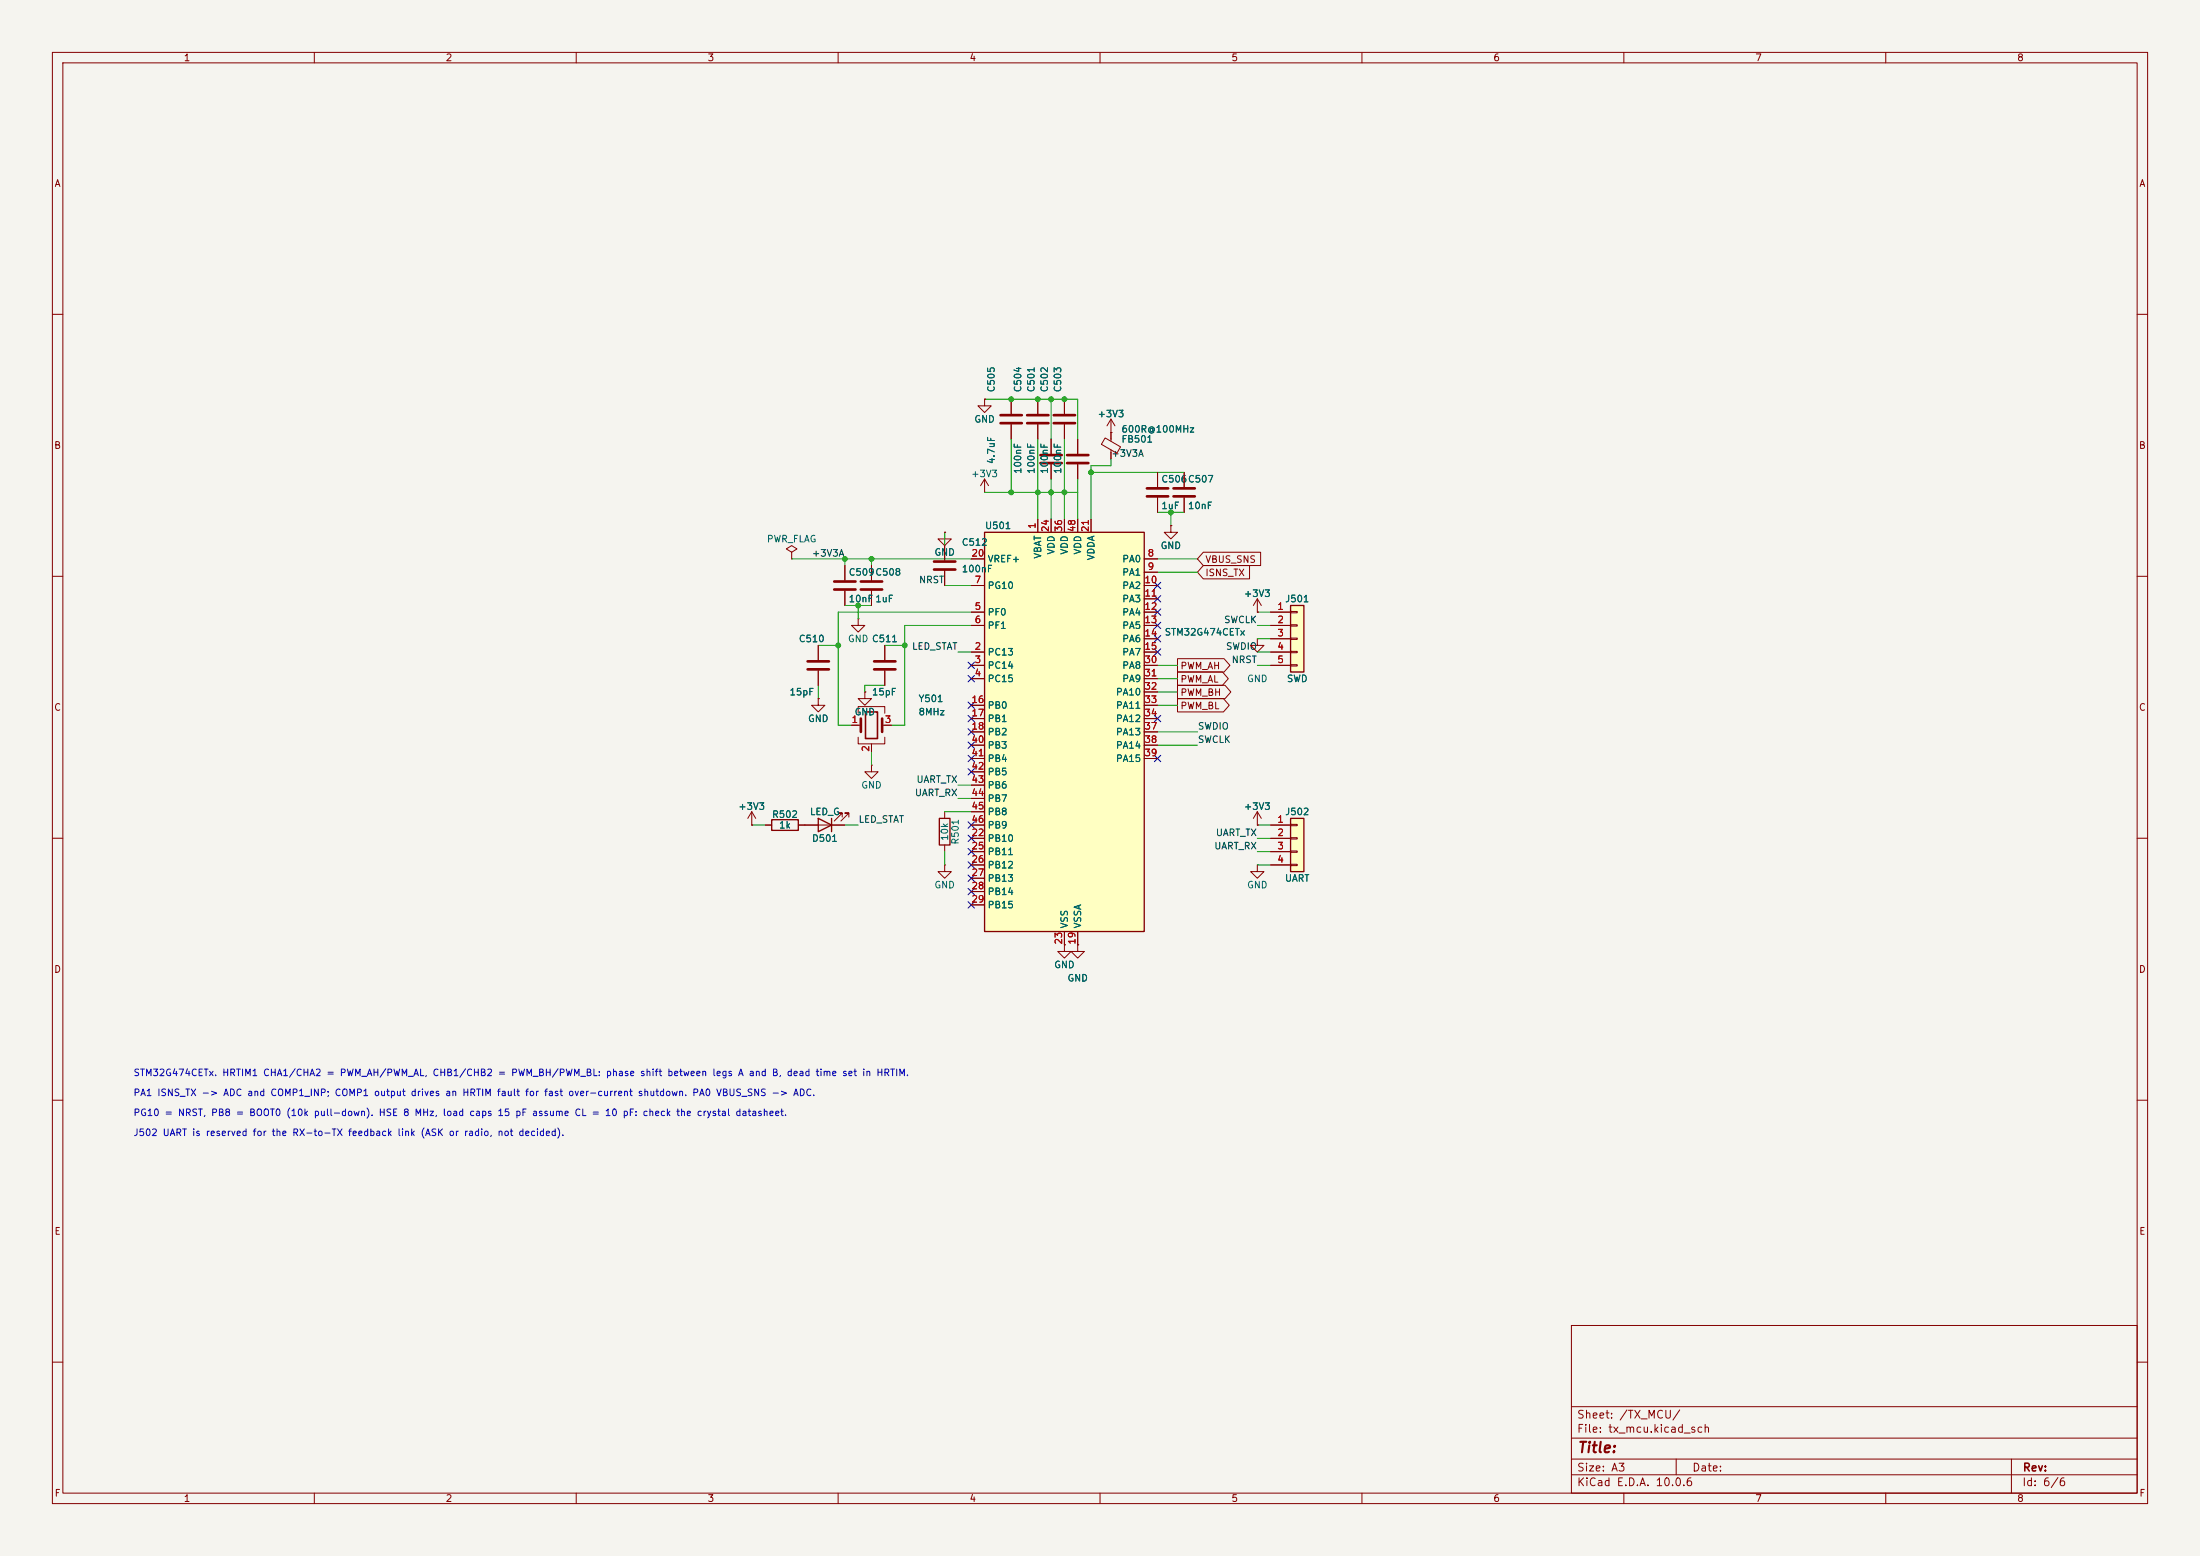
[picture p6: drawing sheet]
<svg xmlns="http://www.w3.org/2000/svg" width="420mm" height="297mm" viewBox="0 0 420 297" stroke-linecap="round" stroke-linejoin="round" font-family="sans-serif">
<path d="M0 0h420v297h-420z" fill="#f5f4ef" stroke="#f5f4ef" stroke-width=".19"/>
<g fill="none" stroke="#840000" stroke-width=".19">
<path d="M10 10h400v277h-400zM12 12h396v273h-396zM60 10v2M110 10v2M160 10v2M210 10v2M260 10v2M310 10v2M360 10v2M10 60h2M408 60h2M10 110h2"/>
<path d="M408 110h2M10 160h2M408 160h2M10 210h2M408 210h2M300 253h108v32h-108zM10 260h2M300 278.5h108M300 274.5h108M300 268.5h108M320 278.5v3M384 278.5v6.5"/>
<path d="M408 260h2M60 285v2M110 285v2M160 285v2M210 285v2M260 285v2M300 281.5h108M310 285v2M360 285v2"/>
</g>
<path d="M246.4 156.2h2.5v10.2h-2.5z" fill="#ffffc2"/>
<path d="M246.4 156.2h2.5v10.2h-2.5z" fill="none" stroke="#840000" stroke-width=".25"/>
<g fill="none" stroke="#840000" stroke-width=".19">
<path d="M223.5 100.3v1.3h1.3l-1.3 1.3-1.3-1.3h1.3M223.5 100.3h.1M240 157.5h.1M240 154.9l-.7 1.3M240 154.9l.8 1.3M240 154.9v2.6M242.6 157.5h3.8M246.4 157.4h1.2v.2h-1.2zM246.4 159.9h1.2v.2h-1.2zM242.6 160h3.8M242.6 162.6h3.8M242.6 165.1h3.8"/>
<path d="M246.4 162.4h1.2v.3h-1.2zM246.4 165h1.2v.2h-1.2zM203.2 180.3v1.3h1.3l-1.3 1.3-1.3-1.3h1.3M203.2 180.3h.1"/>
</g>
<path d="M188 101.6h30.4v76.2h-30.4z" fill="#ffffc2"/>
<path d="M188 101.6h30.4v76.2h-30.4zM179.3 156.2h2.1v5.1h-2.1z" fill="none" stroke="#840000" stroke-width=".25"/>
<g fill="none" stroke="#840000" stroke-width=".19">
<path d="M188 76.2v1.3h1.2l-1.2 1.2-1.3-1.2h1.3M188 76.2h.1M193 76.2v2.8M198.1 76.2v2.8M203.2 76.2v2.8M188 94h.1M188 91.4l-.8 1.3M188 91.4l.7 1.3M188 91.4v2.6M193 81v2.8M198.1 81v2.8M198.1 99.1v2.5"/>
<path d="M200.7 83.8v2.8M200.7 88.6v2.8M200.7 99.1v2.5M203.2 81v2.8M203.2 99.1v2.5M205.7 83.8v2.8M205.7 88.6v2.8M205.7 99.1v2.5M208.3 99.1v2.5M211 83.6l2.9 1.7-.7 1.2-2.9-1.7zM212.1 82.6h.1M212.1 80l-.8 1.3"/>
<path d="M212.1 80l.8 1.3M212.1 80v4.2M212.1 85.9v1.7M221 90.2v2.8M221 95v2.8M226.1 90.2v2.8M226.1 95v2.8M151.1 105.4l1-.6-1-.7-1 .7 1 .6v1.3M151.1 106.7h.1M161.3 108v2.7M161.3 112.8v2.8M163.8 118.1v1.3h1.3l-1.3 1.3-1.2-1.3h1.2"/>
<path d="M163.8 118.1h.1M166.4 108v2.7M166.4 112.8v2.8M180.3 101.6v1.3h1.3l-1.3 1.2-1.2-1.2h1.2M180.3 101.6h.1M180.3 104.1v2.8M180.3 109v2.8M185.4 116.8h2.6M185.4 119.4h2.6M185.4 111.8h2.6M185.4 106.7h2.6M218.4 116.8h2.6"/>
<path d="M218.4 119.4h2.6M218.4 111.8h2.6M218.4 106.7h2.6M218.4 109.2h2.6M218.4 114.3h2.6M156.2 133.4v1.2h1.3l-1.3 1.3-1.3-1.3h1.3M156.2 133.4h.1M156.2 123.2v2.8M156.2 128v2.8M162.6 138.4h1.7M163.8 136.1v-1.2h5.1v1.2M165.1 132.1v1.3h1.3l-1.3 1.2-1.3-1.2h1.3"/>
<path d="M165.1 132.1h.1M168.4 138.4h1.8M185.4 124.5h2.6M185.4 127h2.6M185.4 129.5h2.6M185.4 134.6h2.6M185.4 137.2h2.6M185.4 139.7h2.6M218.4 124.5h2.6M218.4 127h2.6M218.4 129.5h2.6M218.4 121.9h2.6"/>
<path d="M218.4 134.6h2.6M218.4 137.2h2.6M218.4 139.7h2.6M218.4 132.1h2.6M163.8 140.7v1.3h5.1v-1.3M166.4 146.1v1.2h1.2l-1.2 1.3-1.3-1.3h1.3M166.4 146.1h.1M166.4 142v1.5M180.3 154.9v1.3M185.4 142.2h2.6M185.4 144.8h2.6M185.4 147.3h2.6"/>
<path d="M185.4 149.9h2.6M185.4 152.4h2.6M185.4 154.9h2.6M185.4 157.5h2.6M218.4 142.2h2.6M218.4 144.8h2.6M180.3 165.1v1.3h1.3l-1.3 1.2-1.2-1.2h1.2M180.3 165.1h.1M180.3 161.3v1.3M185.4 160h2.6M185.4 162.6h2.6M185.4 165.1h2.6"/>
<path d="M185.4 167.6h2.6M185.4 170.2h2.6M185.4 172.7h2.6M203.2 177.8v2.5M205.7 177.8v2.5"/>
</g>
<g fill="none" stroke="#840000" stroke-width=".51">
<path d="M191 79.2h4.1M196.1 79.2h4.1M201.2 79.2h4M191 80.8h4.1M196.1 80.8h4.1M198.6 88.4h4.1M198.6 86.9h4.1M201.2 80.8h4M203.7 88.4h4.1M203.7 86.9h4.1M218.9 93.2h4.1M218.9 94.7h4.1"/>
<path d="M224 93.2h4.1M224 94.7h4.1M159.3 111h4M159.3 112.5h4M164.3 111h4.1M164.3 112.5h4.1M178.3 107.2h4.1M178.3 108.7h4.1M154.2 126.2h4M154.2 127.8h4M164.3 137.2v2.5M168.4 137.2v2.5"/>
</g>
<path d="M165.2 135.9h2.3v5.1h-2.3z" fill="none" stroke="#840000" stroke-width=".3"/>
<path d="M246.4 115.6h2.5v12.7h-2.5z" fill="#ffffc2"/>
<path d="M246.4 115.6h2.5v12.7h-2.5zM147.3 156.5h5.1v2h-5.1zM156.2 156.2l2.5 1.3-2.5 1.3zM158.7 156.2v2.6" fill="none" stroke="#840000" stroke-width=".25"/>
<g fill="none" stroke="#840000" stroke-width=".19">
<path d="M188 76.2h.1M193 76.2v2.8M198.1 76.2v2.8M203.2 76.2v2.8M193 81v2.8M198.1 81v2.8M198.1 99.1v2.5M200.7 83.8v2.8M200.7 88.6v2.8M200.7 99.1v2.5M203.2 81v2.8M203.2 99.1v2.5"/>
<path d="M205.7 83.8v2.8M205.7 88.6v2.8M205.7 99.1v2.5M208.3 99.1v2.5M212.1 82.6h.1M212.1 82.6v1.2M212.1 86.4v1.2M221 90.2v2.8M221 95v2.8M226.1 90.2v2.8M226.1 95v2.8M161.3 108v2.7"/>
<path d="M161.3 112.8v2.8M166.4 108v2.7M166.4 112.8v2.8M180.3 101.6h.1M180.3 104.1v2.8M180.3 109v2.8M185.4 116.8h2.6M185.4 119.4h2.6M185.4 111.8h2.6M185.4 106.7h2.6M218.4 116.8h2.6M218.4 119.4h2.6"/>
<path d="M218.4 111.8h2.6M218.4 106.7h2.6M218.4 109.2h2.6M218.4 114.3h2.6M223.5 100.3h.1M229.7 107.9h8.8v2.6h-8.8l-1.1-1.3zM229.7 105.4h11v2.6h-11l-1.1-1.3zM240 116.8h.1M240 114.3l-.7 1.3M240 114.3l.8 1.3M240 114.3v2.5M242.6 116.8h3.8"/>
<path d="M242.6 119.4h3.8M246.4 116.7h1.2v.3h-1.2zM246.4 119.3h1.2v.2h-1.2zM156.2 133.4h.1M156.2 123.2v2.8M156.2 128v2.8M162.6 138.4h1.2M165.1 132.1h.1M168.9 123.2v2.8M168.9 128v2.8M168.9 138.4h1.3M185.4 124.5h2.6"/>
<path d="M185.4 127h2.6M185.4 129.5h2.6M185.4 134.6h2.6M185.4 137.2h2.6M185.4 139.7h2.6M218.4 121.9h2.6M218.4 124.5h2.6M218.4 127h2.6M218.4 129.5h2.6M218.4 134.6h2.6M218.4 137.2h2.6M218.4 139.7h2.6"/>
<path d="M218.4 132.1h2.6M224.8 133.3h8.8l1.1 1.3-1.1 1.3h-8.8zM224.8 130.8h9.1l1.1 1.3-1.1 1.3h-9.1zM224.8 128.3h8.6l1.1 1.2-1.1 1.3h-8.6zM224.8 125.7h8.9l1.1 1.3-1.1 1.3h-8.9zM240 121.9v1.3h1.3l-1.3 1.3-1.2-1.3h1.2M240 121.9h.1M242.6 121.9h3.8M242.6 124.5h3.8M242.6 127h3.8M246.4 121.8h1.2v.2h-1.2zM246.4 124.3h1.2v.3h-1.2z"/>
<path d="M246.4 126.9h1.2v.2h-1.2zM143.5 157.5h.1M143.5 154.9l-.8 1.3M143.5 154.9l.8 1.3M143.5 154.9v2.6M146 157.5h1.3M152.4 157.5h8.9M160.8 156v-.8h-.8h.8l-1.5 1.5M162.1 156v-.8h-.8h.8l-1.6 1.5M166.4 142.2v1.3M185.4 157.5h2.6M185.4 142.2h2.6"/>
<path d="M185.4 144.8h2.6M185.4 147.3h2.6M185.4 149.9h2.6M185.4 152.4h2.6M185.4 154.9h2.6M218.4 142.2h2.6M218.4 144.8h2.6M240 157.5h.1M242.6 157.5h3.8M185.4 160h2.6M185.4 162.6h2.6M185.4 165.1h2.6"/>
<path d="M185.4 167.6h2.6M185.4 170.2h2.6M185.4 172.7h2.6M203.2 177.8v2.5M205.7 177.8v2.5M240 165.1v1.3h1.3l-1.3 1.2-1.2-1.2h1.2M240 165.1h.1M242.6 160h3.8M242.6 162.6h3.8M242.6 165.1h3.8M203.2 180.3h.1M205.7 180.3v1.3h1.3l-1.3 1.3-1.2-1.3h1.2"/>
<path d="M205.7 180.3h.1"/>
</g>
<path d="M166.9 126.2h4M166.9 127.8h4" fill="none" stroke="#840000" stroke-width=".51"/>
<g fill="none" stroke="#009600" stroke-width=".19">
<path d="M188 76.2h17.7v7.6M200.7 76.2v7.6M188 94h17.7M193 83.8v10.2M198.1 83.8v15.3M200.7 91.4v7.7M203.2 83.8v15.3M205.7 91.4v7.7M208.3 90.2h17.8M212.1 87.6v1.3h-3.8v10.2M221 97.8h5.1M223.5 97.8v2.5"/>
<path d="M151.1 106.7h34.3M161.3 106.7v1.3M161.3 115.6h5.1M163.8 115.6v2.5M166.4 106.7v1.3M180.3 101.6v2.5M180.3 111.8h5.1M185.4 116.8h-25.4v21.6h2.6M185.4 119.4h-12.7v19h-2.5M221 106.7h7.6M221 109.2h7.6M240 116.8h2.6"/>
<path d="M240 119.4h2.6M156.2 130.8v2.6M156.2 123.2h3.8M168.9 123.2h3.8M168.9 130.8h-3.8v1.3M182.9 124.5h2.5M221 127h3.8M221 129.5h3.8M221 132.1h3.8M221 134.6h3.8M221 139.7h7.6M240 127h2.6"/>
<path d="M240 121.9h2.6M240 124.5h2.6M143.5 157.5h2.5M161.3 157.5h2.5M166.4 143.5v2.6M180.3 154.9h5.1M182.9 149.9h2.5M182.9 152.4h2.5M221 142.2h7.6M240 157.5h2.6M180.3 162.6v2.5M240 162.6h2.6"/>
<path d="M240 160h2.6M240 165.1h2.6"/>
</g>
<g fill="none" stroke="#000084" stroke-width=".19">
<path d="M220.4 113.7l1.2 1.2M220.4 116.2l1.2 1.2M220.4 118.8l1.2 1.2M220.4 111.2l1.2 1.2M221.6 113.7l-1.2 1.2M221.6 111.2l-1.2 1.2M221.6 116.2l-1.2 1.2M221.6 118.8l-1.2 1.2M184.8 139.1l1.2 1.2M184.8 128.9l1.2 1.2M184.8 134l1.2 1.2M184.8 136.6l1.2 1.2"/>
<path d="M184.8 126.4l1.2 1.2M186 139.1l-1.2 1.2M186 128.9l-1.2 1.2M186 134l-1.2 1.2M186 136.6l-1.2 1.2M186 126.4l-1.2 1.2M220.4 121.3l1.2 1.2M220.4 123.9l1.2 1.2M220.4 136.6l1.2 1.2M221.6 136.6l-1.2 1.2M221.6 123.9l-1.2 1.2M221.6 121.3l-1.2 1.2"/>
<path d="M184.8 141.6l1.2 1.2M184.8 156.9l1.2 1.2M184.8 144.2l1.2 1.2M184.8 159.4l1.2 1.2M184.8 146.7l1.2 1.2M186 141.6l-1.2 1.2M186 156.9l-1.2 1.2M186 144.2l-1.2 1.2M186 159.4l-1.2 1.2M186 146.7l-1.2 1.2M220.4 144.2l1.2 1.2M221.6 144.2l-1.2 1.2"/>
<path d="M184.8 164.5l1.2 1.2M184.8 169.6l1.2 1.2M184.8 172.1l1.2 1.2M184.8 167l1.2 1.2M184.8 162l1.2 1.2M186 164.5l-1.2 1.2M186 169.6l-1.2 1.2M186 172.1l-1.2 1.2M186 167l-1.2 1.2M186 162l-1.2 1.2"/>
</g>
<g fill="#009600" stroke="#009600" stroke-width=".19">
<circle cx="208.3" cy="90.2" r=".46"/>
<circle cx="193" cy="94" r=".46"/>
<circle cx="198.1" cy="94" r=".46"/>
<circle cx="203.2" cy="76.2" r=".46"/>
<circle cx="200.7" cy="76.2" r=".46"/>
<circle cx="198.1" cy="76.2" r=".46"/>
<circle cx="193" cy="76.2" r=".46"/>
<circle cx="203.2" cy="94" r=".46"/>
<circle cx="223.5" cy="97.8" r=".46"/>
<circle cx="200.7" cy="94" r=".46"/>
<circle cx="160" cy="123.2" r=".46"/>
<circle cx="172.7" cy="123.2" r=".46"/>
<circle cx="161.3" cy="106.7" r=".46"/>
<circle cx="163.8" cy="115.6" r=".46"/>
<circle cx="166.4" cy="106.7" r=".46"/>
</g>
<text font-size="2" fill="#840000" x="301" y="277.8">Title:</text>
<g font-size="1.5" fill="#840000">
<text x="300.9" y="273.8">File: tx_mcu.kicad_sch</text>
<text x="300.9" y="271.1">Sheet: /TX_MCU/</text>
<text x="300.9" y="281.2">Size: A3</text>
<text x="322.9" y="281.2">Date:</text>
<text x="386" y="281.2">Rev:</text>
<text x="300.9" y="284">KiCad E.D.A. 10.0.6</text>
<text x="385.9" y="284">Id: 6/6</text>
</g>
<g font-size="1.3" fill="#840000">
<text x="35" y="12">1</text>
<text x="85" y="12">2</text>
<text x="135" y="12">3</text>
<text x="185" y="12">4</text>
<text x="235" y="12">5</text>
<text x="285" y="12">6</text>
<text x="335" y="12">7</text>
<text x="385" y="12">8</text>
<text x="10.3" y="36">A</text>
<text x="408.3" y="36">A</text>
<text x="10.2" y="86">B</text>
<text x="408.2" y="86">B</text>
<text x="230" y="107.7">VBUS_SNS</text>
<text x="230" y="110.3">ISNS_TX</text>
<text x="225.2" y="130.6">PWM_AL</text>
<text x="225.2" y="128.1">PWM_AH</text>
<text x="10.2" y="136">C</text>
<text x="225.2" y="135.7">PWM_BL</text>
<text x="225.2" y="133.1">PWM_BH</text>
<text x="408.2" y="136">C</text>
<text x="10.2" y="186">D</text>
<text x="408.2" y="186">D</text>
<text x="10.3" y="236">E</text>
<text x="408.3" y="236">E</text>
<text x="10.3" y="286">F</text>
<text x="35" y="287">1</text>
<text x="85" y="287">2</text>
<text x="135" y="287">3</text>
<text x="185" y="287">4</text>
<text x="235" y="287">5</text>
<text x="285" y="287">6</text>
<text x="335" y="287">7</text>
<text x="385" y="287">8</text>
<text x="408.3" y="286">F</text>
</g>
<g font-size="1.3" fill="#006464">
<text x="190.2" y="75" transform="rotate(-90 190.2 75)">C505</text>
<text x="195.3" y="75" transform="rotate(-90 195.3 75)">C504</text>
<text x="197.8" y="75" transform="rotate(-90 197.8 75)">C501</text>
<text x="200.4" y="75" transform="rotate(-90 200.4 75)">C502</text>
<text x="202.9" y="75" transform="rotate(-90 202.9 75)">C503</text>
<text x="185.9" y="81">GND</text>
<text x="209.4" y="80">+3V3</text>
<text x="214" y="82.9">600R@100MHz</text>
<text x="190.2" y="88.7" transform="rotate(-90 190.2 88.7)">4.7uF</text>
<text x="214" y="84.8">FB501</text>
<text x="185.3" y="91.4">+3V3</text>
<text x="195.3" y="90.6" transform="rotate(-90 195.3 90.6)">100nF</text>
<text x="197.8" y="90.6" transform="rotate(-90 197.8 90.6)">100nF</text>
<text x="200.4" y="90.6" transform="rotate(-90 200.4 90.6)">100nF</text>
<text x="202.9" y="90.6" transform="rotate(-90 202.9 90.6)">100nF</text>
<text x="221.6" y="92.4">C506C507</text>
<text x="187.9" y="101.3">U501</text>
<text x="221.6" y="97.5">1uF</text>
<text x="226.7" y="97.5">10nF</text>
<text x="146.3" y="103.8">PWR_FLAG</text>
<text x="178.3" y="106.4">GND</text>
<text x="183.5" y="104.5">C512</text>
<text x="188.4" y="107.6">VREF+</text>
<text x="199.1" y="106.8" transform="rotate(-90 199.1 106.8)">VBAT</text>
<text x="201.6" y="106" transform="rotate(-90 201.6 106)">VDD</text>
<text x="204.2" y="106" transform="rotate(-90 204.2 106)">VDD</text>
<text x="206.7" y="106" transform="rotate(-90 206.7 106)">VDD</text>
<text x="209.2" y="107.1" transform="rotate(-90 209.2 107.1)">VDDA</text>
<text x="214.1" y="107.6">PA0</text>
<text x="221.5" y="105.1">GND</text>
<text x="161.9" y="110.2">C509C508</text>
<text x="183.5" y="109.5">100nF</text>
<text x="188.4" y="112.7">PG10</text>
<text x="214.1" y="110.2">PA1</text>
<text x="214.1" y="112.7">PA2</text>
<text x="161.9" y="115.3">10nF 1uF</text>
<text x="188.4" y="117.8">PF0</text>
<text x="214.1" y="115.3">PA3</text>
<text x="214.1" y="117.8">PA4</text>
<text x="237.4" y="114.2">+3V3</text>
<text x="245.2" y="115.3">J501</text>
<text x="152.4" y="122.9">C510</text>
<text x="161.8" y="122.9">GND C511</text>
<text x="166.4" y="122.9">C511</text>
<text x="188.4" y="125.4">PC13</text>
<text x="188.4" y="120.3">PF1</text>
<text x="214.1" y="120.3">PA5</text>
<text x="214.1" y="122.9">PA6</text>
<text x="214.1" y="125.4">PA7</text>
<text x="222.2" y="121.6">STM32G474CETx</text>
<text x="188.4" y="128">PC14</text>
<text x="188.4" y="130.5">PC15</text>
<text x="214.1" y="128">PA8</text>
<text x="214.1" y="130.5">PA9</text>
<text x="238" y="130.5">GND</text>
<text x="245.6" y="130.5">SWD</text>
<text x="150.6" y="133">15pF</text>
<text x="163" y="136.9">GND</text>
<text x="166.4" y="133">15pF</text>
<text x="175.2" y="134.3">Y501</text>
<text x="175.2" y="136.9">8MHz</text>
<text x="188.4" y="135.6">PB0</text>
<text x="212.9" y="133">PA10</text>
<text x="212.9" y="135.6">PA11</text>
<text x="154.1" y="138.1">GND</text>
<text x="188.4" y="138.1">PB1</text>
<text x="188.4" y="140.7">PB2</text>
<text x="188.4" y="143.2">PB3</text>
<text x="212.9" y="138.1">PA12</text>
<text x="212.9" y="140.7">PA13</text>
<text x="212.9" y="143.2">PA14</text>
<text x="188.4" y="145.7">PB4</text>
<text x="188.4" y="148.3">PB5</text>
<text x="212.9" y="145.7">PA15</text>
<text x="140.8" y="154.9">+3V3</text>
<text x="154.5" y="155.9">LED_G</text>
<text x="164.3" y="150.8">GND</text>
<text x="188.4" y="150.8">PB6</text>
<text x="188.4" y="153.4">PB7</text>
<text x="188.4" y="155.9">PB8</text>
<text x="237.4" y="154.9">+3V3</text>
<text x="245.2" y="155.9">J502</text>
<text x="147.3" y="156.4">R502</text>
<text x="148.6" y="158.4">1k</text>
<text x="154.9" y="161">D501</text>
<text x="181.3" y="160.6" transform="rotate(-90 181.3 160.6)">10k</text>
<text x="183.3" y="161.3" transform="rotate(-90 183.3 161.3)">R501</text>
<text x="188.4" y="161">PB10</text>
<text x="188.4" y="158.4">PB9</text>
<text x="188.4" y="163.5">PB11</text>
<text x="188.4" y="166.1">PB12</text>
<text x="178.3" y="169.9">GND</text>
<text x="188.4" y="168.6">PB13</text>
<text x="188.4" y="171.1">PB14</text>
<text x="188.4" y="173.7">PB15</text>
<text x="238" y="169.9">GND</text>
<text x="245.2" y="168.6">UART</text>
<text x="204.2" y="177.3" transform="rotate(-90 204.2 177.3)">VSS</text>
<text x="206.7" y="177.3" transform="rotate(-90 206.7 177.3)">VSSA</text>
<text x="201.1" y="185.1">GND</text>
<text x="203.7" y="187.7">GND</text>
</g>
<g font-size="1.3" fill="#0f0f0f">
<text x="212.1" y="87.5">+3V3A</text>
<text x="154.9" y="106.6">+3V3A</text>
<text x="175.3" y="111.6">NRST</text>
<text x="233.6" y="119.3">SWCLK</text>
<text x="174" y="124.3">LED_STAT</text>
<text x="233.9" y="124.3">SWDIO</text>
<text x="235" y="126.9">NRST</text>
<text x="228.6" y="139.6">SWDIO</text>
<text x="228.6" y="142.1">SWCLK</text>
<text x="174.9" y="149.7">UART_TX</text>
<text x="174.5" y="152.3">UART_RX</text>
<text x="163.8" y="157.4">LED_STAT</text>
<text x="232" y="159.9">UART_TX</text>
<text x="231.7" y="162.4">UART_RX</text>
</g>
<g font-size="1.3" fill="#a90000">
<text x="198" y="101.1" transform="rotate(-90 198 101.1)">1</text>
<text x="200.5" y="101.7" transform="rotate(-90 200.5 101.7)">24</text>
<text x="203.1" y="101.7" transform="rotate(-90 203.1 101.7)">36</text>
<text x="205.6" y="101.7" transform="rotate(-90 205.6 101.7)">48</text>
<text x="208.1" y="101.7" transform="rotate(-90 208.1 101.7)">21</text>
<text x="185.4" y="106.5">20</text>
<text x="219" y="106.5">8</text>
<text x="186" y="111.6">7</text>
<text x="218.4" y="111.6">10</text>
<text x="219" y="109.1">9</text>
<text x="186" y="116.7">5</text>
<text x="186" y="119.2">6</text>
<text x="218.4" y="114.2">11</text>
<text x="218.4" y="116.7">12</text>
<text x="218.4" y="119.2">13</text>
<text x="243.7" y="116.7">1</text>
<text x="243.7" y="119.2">2</text>
<text x="186" y="124.3">2</text>
<text x="218.4" y="121.8">14</text>
<text x="218.4" y="124.3">15</text>
<text x="243.7" y="121.8">3</text>
<text x="243.7" y="124.3">4</text>
<text x="186" y="126.9">3</text>
<text x="186" y="129.4">4</text>
<text x="218.4" y="126.9">30</text>
<text x="218.4" y="129.4">31</text>
<text x="218.4" y="131.9">32</text>
<text x="243.7" y="126.9">5</text>
<text x="185.4" y="134.5">16</text>
<text x="185.4" y="137">17</text>
<text x="218.4" y="134.5">33</text>
<text x="218.4" y="137">34</text>
<text x="162.5" y="138.3">1</text>
<text x="166.2" y="143.6" transform="rotate(-90 166.2 143.6)">2</text>
<text x="168.8" y="138.3">3</text>
<text x="185.4" y="139.6">18</text>
<text x="185.4" y="142.1">40</text>
<text x="218.4" y="139.6">37</text>
<text x="218.4" y="142.1">38</text>
<text x="185.4" y="144.6">41</text>
<text x="185.4" y="147.2">42</text>
<text x="185.4" y="149.7">43</text>
<text x="218.4" y="144.6">39</text>
<text x="185.4" y="152.3">44</text>
<text x="185.4" y="154.8">45</text>
<text x="185.4" y="159.9">22</text>
<text x="185.4" y="157.3">46</text>
<text x="243.7" y="157.3">1</text>
<text x="243.7" y="159.9">2</text>
<text x="185.4" y="162.4">25</text>
<text x="185.4" y="165">26</text>
<text x="185.4" y="167.5">27</text>
<text x="243.7" y="162.4">3</text>
<text x="243.7" y="165">4</text>
<text x="185.4" y="170">28</text>
<text x="185.4" y="172.6">29</text>
<text x="203.1" y="180.4" transform="rotate(-90 203.1 180.4)">23</text>
<text x="205.6" y="180.4" transform="rotate(-90 205.6 180.4)">19</text>
</g>
<g font-size="1.3" fill="#0000c2">
<text x="25.4" y="209.5">PA1 ISNS_TX -&gt; ADC and COMP1_INP; COMP1 output drives an HRTIM fault for fast over-current shutdown. PA0 VBUS_SNS -&gt; ADC.</text>
<text x="25.4" y="205.7">STM32G474CETx. HRTIM1 CHA1/CHA2 = PWM_AH/PWM_AL, CHB1/CHB2 = PWM_BH/PWM_BL: phase shift between legs A and B, dead time set in HRTIM.</text>
<text x="25.4" y="213.3">PG10 = NRST, PB8 = BOOT0 (10k pull-down). HSE 8 MHz, load caps 15 pF assume CL = 10 pF: check the crystal datasheet.</text>
<text x="25.4" y="217.1">J502 UART is reserved for the RX-to-TX feedback link (ASK or radio, not decided).</text>
</g>
</svg>
